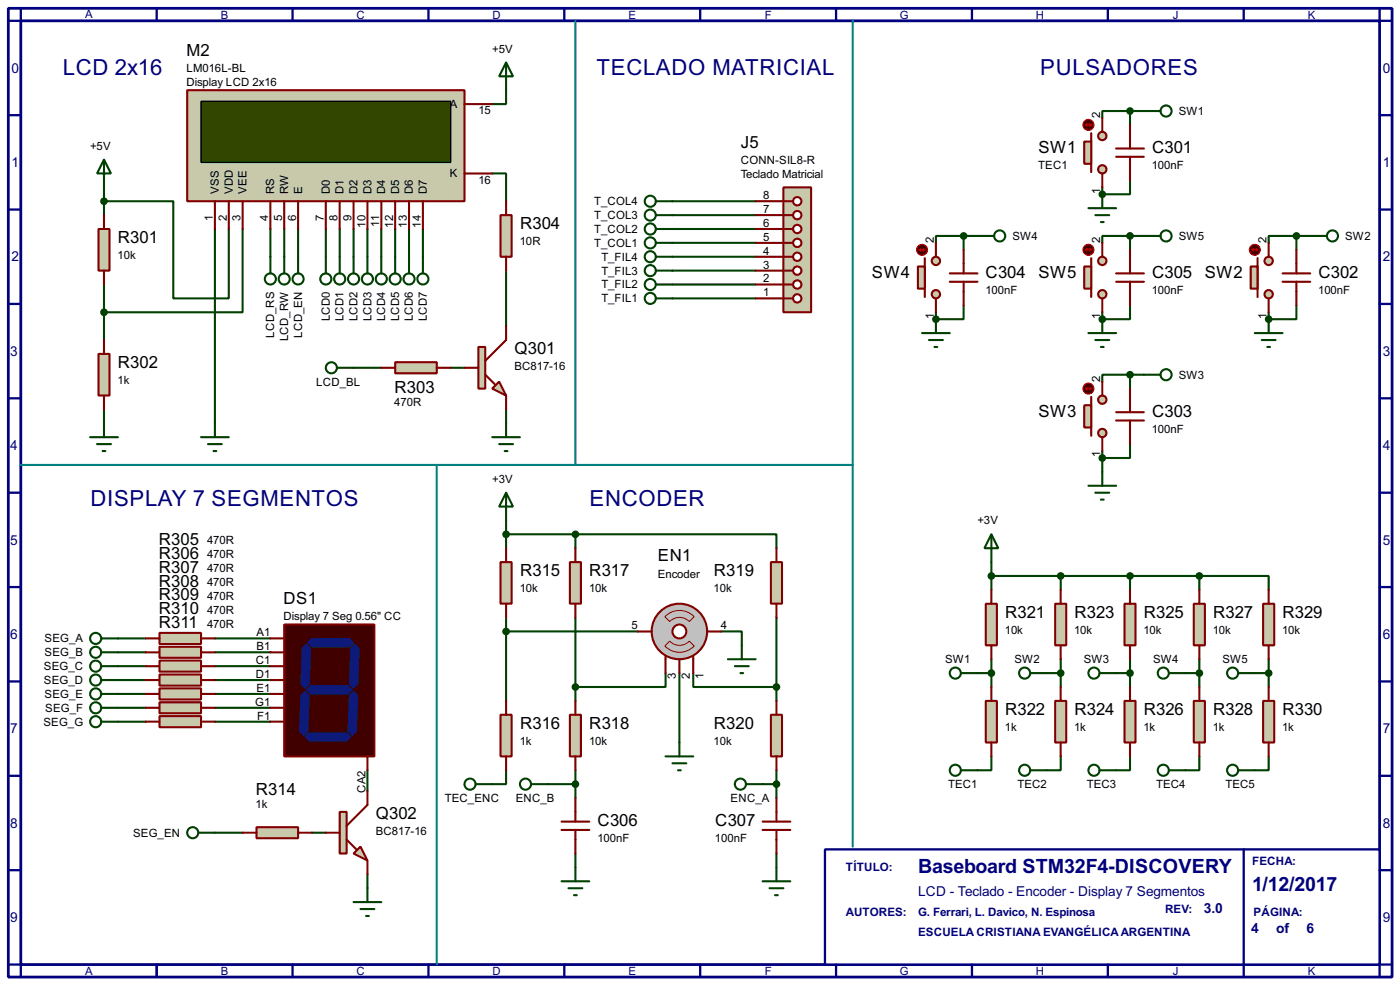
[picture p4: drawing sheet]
<svg xmlns="http://www.w3.org/2000/svg" width="256mm" height="180mm" viewBox="0 0 256 180" stroke-linecap="round" stroke-linejoin="round" font-family="sans-serif">
<path d="M1.5 1.5h253.5v177.3h-253.5zM3.8 3.8h248.9v172.7h-248.9z" fill="none" stroke="#000080" stroke-width=".51"/>
<path d="M3.8 1.5v2.3h-2.3M28.7 1.5v2.3" fill="none" stroke="#000080" stroke-width=".42"/>
<path d="M151.1 155.4h101.6v21.1h-101.6z" fill="#fff" stroke="#000080" stroke-width=".42"/>
<g fill="none" stroke="#000080" stroke-width=".42">
<path d="M53.6 1.5v2.3M78.5 1.5v2.3M103.4 1.5v2.3M128.3 1.5v2.3M153.2 1.5v2.3M178.1 1.5v2.3M202.9 1.5v2.3M227.8 1.5v2.3M252.7 1.5v2.3h2.3M1.5 21.1h2.3M1.5 38.4h2.3M252.7 21.1h2.3"/>
<path d="M252.7 38.4h2.3M1.5 55.6h2.3M252.7 55.6h2.3M1.5 72.9h2.3M252.7 72.9h2.3M1.5 90.2h2.3M252.7 90.2h2.3M1.5 107.4h2.3M252.7 107.4h2.3M1.5 124.7h2.3M252.7 124.7h2.3M1.5 142h2.3"/>
<path d="M1.5 159.3h2.3M227.8 155.4v23.4M252.7 142h2.3M252.7 159.3h2.3M1.5 176.5h2.3v2.3M28.7 176.5v2.3M53.6 176.5v2.3M78.5 176.5v2.3M103.4 176.5v2.3M128.3 176.5v2.3M153.2 176.5v2.3M178.1 176.5v2.3"/>
<path d="M202.9 176.5v2.3M255 176.5h-2.3v2.3"/>
</g>
<g fill="none" stroke="#004000" stroke-width=".38">
<path d="M90.2 31.7h2.5v5.1M39.4 41.9v35.6M49.5 41.9v5.1M52.1 41.9v5.1M54.6 41.9v5.1M59.7 41.9v5.1M62.2 41.9v5.1M64.8 41.9v5.1M67.3 41.9v5.1M69.8 41.9v5.1M72.4 41.9v5.1M74.9 41.9v5.1"/>
<path d="M77.5 41.9v5.1M64.8 67.3h5M207 105.4v2.5M219.7 105.4h12.7v2.5M219.7 105.4h-25.4v2.5M219.7 105.4v2.5M179.1 123.2h2.5M181.6 138.4v2.6h-2.5M181.6 120.6v5.1M191.8 123.2h2.5M194.3 138.4v2.6h-2.5M194.3 120.6v5.1"/>
<path d="M204.5 123.2h2.5M207 138.4v2.6h-2.5M207 120.6v5.1M217.2 123.2h2.5M219.7 138.4v2.6h-2.5M219.7 120.6v5.1M229.9 123.2h2.5M232.4 138.4v2.6h-2.5M232.4 120.6v5.1"/>
</g>
<circle cx="232.4" cy="58.4" r=".19" fill="#004000"/>
<path d="M237.5 55.9v2.5h-5.1v-1.3" fill="none" stroke="#004000" stroke-width=".38"/>
<circle cx="201.9" cy="58.4" r=".19" fill="#004000"/>
<path d="M207 55.9v2.5h-5.1v-1.3M201.9 82.5v3.9M207 81.3v2.5h-5.1" fill="none" stroke="#004000" stroke-width=".38"/>
<circle cx="171.4" cy="58.4" r=".19" fill="#004000"/>
<path d="M176.5 55.9v2.5h-5.1v-1.3" fill="none" stroke="#004000" stroke-width=".38"/>
<circle cx="201.9" cy="35.6" r=".19" fill="#004000"/>
<g fill="none" stroke="#004000" stroke-width=".38">
<path d="M92.7 16.5v2.5h-2.5M19 36.8h12.7v17.8h10.2v-12.7M19 34.3v5.1M123.2 39.4h15.2M123.2 36.8h15.2M207 33v2.6h-5.1v-1.3M207 20.3h-5.1v1.3M207 20.3v2.6M207 20.3h2.5M19 52.1v10.1M44.4 41.9v15.2h-25.4M92.7 49.5v10.2"/>
<path d="M123.2 54.6h15.2M123.2 52.1h15.2M123.2 49.5h15.2M123.2 47h15.2M123.2 44.4h15.2M123.2 41.9h15.2M176.5 43.2h-5.1v1.2M176.5 43.2h2.6M176.5 43.2v2.5M207 43.2h-5.1v1.2M207 43.2v2.5M207 43.2h2.5"/>
<path d="M237.5 43.2h-5.1v1.2M237.5 43.2h2.5M237.5 43.2v2.5M19 74.9v2.6M82.5 67.3h2.6M92.7 74.9v2.6M207 68.6h-5.1v1.2M207 68.6v2.5M207 68.6h2.5M92.7 95.2v5.1M92.7 97.8h12.7M105.4 97.8h36.8v2.5"/>
<path d="M105.4 97.8v2.5M21.6 116.8h5.1M21.6 119.4h5.1M39.4 116.8h10.1M39.4 119.4h10.1M92.7 113v15.3M92.7 115.6h24.1M105.4 113v15.3M132.1 115.6h3.8v2.5M142.2 113v15.3M181.6 102.9v5M181.6 105.4h12.7"/>
<path d="M21.6 121.9h5.1M21.6 124.5h5.1M21.6 127h5.1M21.6 129.5h5.1M21.6 132.1h5.1M39.4 121.9h10.1M39.4 124.5h10.1M39.4 127h10.1M39.4 129.5h10.1M39.4 132.1h10.1M121.9 123.2v2.5h-16.5M124.5 123.2v12.7"/>
<path d="M127 123.2v2.5h15.2M39.4 152.4h5M57.1 152.4h2.6M67.3 141v3.8M92.7 141v2.5h-2.5M100.3 143.5h5.1M105.4 141v5M105.4 156.2v2.5M139.7 143.5h2.5M142.2 141v5M142.2 156.2v2.5M67.3 160v2.6"/>
</g>
<path d="M34.3 16.5h50.8v20.3h-50.8z" fill="#c8c8aa" stroke="#800000" stroke-width=".38"/>
<path d="M36.8 18.5h45.7v11.2h-45.7z" fill="#324600" stroke="#000" stroke-width=".25"/>
<g fill="none" stroke="#800000" stroke-width=".38">
<path d="M85.1 19h5.1M39.4 36.8v5.1M41.9 36.8v5.1M44.4 36.8v5.1M49.5 36.8v5.1M52.1 36.8v5.1M54.6 36.8v5.1M59.7 36.8v5.1M62.2 36.8v5.1M64.8 36.8v5.1M67.3 36.8v5.1M69.8 36.8v5.1"/>
<path d="M72.4 36.8v5.1M74.9 36.8v5.1M77.5 36.8v5.1M85.1 31.7h5.1"/>
</g>
<g fill="none" stroke="#004000" stroke-width=".38">
<path d="M49.5 47v3M52.1 47v3M54.6 47v3M59.7 47v3M62.2 47v3M64.8 47v3M67.3 47v3M69.8 47v3M72.4 47v3M74.9 47v3M77.5 47v3M39.4 77.5v2.5"/>
<path d="M92.7 77.5v2.5M36.8 80h5.1M38.1 81.3h2.5M39.1 82.5h.5M90.2 80h5M91.4 81.3h2.6M92.5 82.5h.5"/>
<circle cx="49.5" cy="51.1" r="1.02"/>
<circle cx="52.1" cy="51.1" r="1.02"/>
<circle cx="54.6" cy="51.1" r="1.02"/>
<circle cx="59.7" cy="51.1" r="1.02"/>
<circle cx="62.2" cy="51.1" r="1.02"/>
<circle cx="64.8" cy="51.1" r="1.02"/>
<circle cx="67.3" cy="51.1" r="1.02"/>
<circle cx="69.8" cy="51.1" r="1.02"/>
<circle cx="72.4" cy="51.1" r="1.02"/>
<circle cx="74.9" cy="51.1" r="1.02"/>
<circle cx="77.5" cy="51.1" r="1.02"/>
</g>
<path d="M91.7 39.4h2v7.6h-2z" fill="#c8c8aa" stroke="#800000" stroke-width=".38"/>
<path d="M92.7 36.8v2.6M92.7 47v2.5" fill="none" stroke="#800000" stroke-width=".38"/>
<path d="M72.4 66.3h7.6v2h-7.6z" fill="#c8c8aa" stroke="#800000" stroke-width=".38"/>
<path d="M69.8 67.3h2.6M80 67.3h2.5" fill="none" stroke="#800000" stroke-width=".38"/>
<g fill="none" stroke="#004000" stroke-width=".38">
<path d="M61.7 67.3h3.1"/>
<circle cx="60.7" cy="67.3" r="1.02"/>
</g>
<path d="M18 41.9h2.1v7.6h-2.1z" fill="#c8c8aa" stroke="#800000" stroke-width=".38"/>
<path d="M19 39.4v2.5M19 49.5v2.6" fill="none" stroke="#800000" stroke-width=".38"/>
<path d="M18 64.8h2.1v7.6h-2.1z" fill="#c8c8aa" stroke="#800000" stroke-width=".38"/>
<path d="M19 62.2v2.6M19 72.4v2.5" fill="none" stroke="#800000" stroke-width=".38"/>
<g fill="#c8c8aa" stroke="#800000" stroke-width=".38">
<circle cx="201.9" cy="47.8" r=".76"/>
<circle cx="201.9" cy="53.8" r=".76"/>
</g>
<path d="M199.9 47.2v7.2" fill="none" stroke="#800000" stroke-width=".38"/>
<path d="M198.6 48.8h1.3v4h-1.3z" fill="#c8c8aa" stroke="#800000" stroke-width=".38"/>
<path d="M201.9 44.4v2.6M201.9 54.6v2.5" fill="none" stroke="#800000" stroke-width=".38"/>
<circle cx="199.4" cy="45.7" r="1.02" fill="#400000" stroke="#f00" stroke-width=".18"/>
<path d="M198.9 45.7h1M198.9 45.7l.2 .3M199.1 45.5l-.2 .2M199.6 45.5l.3 .2M199.9 45.7l-.3 .3" fill="none" stroke="#f00" stroke-width=".18"/>
<g fill="#c8c8aa" stroke="#800000" stroke-width=".38">
<circle cx="232.4" cy="47.8" r=".76"/>
<circle cx="232.4" cy="53.8" r=".76"/>
</g>
<path d="M230.4 47.2v7.2" fill="none" stroke="#800000" stroke-width=".38"/>
<path d="M229.1 48.8h1.3v4h-1.3z" fill="#c8c8aa" stroke="#800000" stroke-width=".38"/>
<path d="M232.4 44.4v2.6M232.4 54.6v2.5" fill="none" stroke="#800000" stroke-width=".38"/>
<circle cx="229.9" cy="45.7" r="1.02" fill="#400000" stroke="#f00" stroke-width=".18"/>
<path d="M229.4 45.7h1M229.4 45.7l.2 .3M229.6 45.5l-.2 .2M230.1 45.5l.3 .2M230.4 45.7l-.3 .3" fill="none" stroke="#f00" stroke-width=".18"/>
<g fill="#c8c8aa" stroke="#800000" stroke-width=".38">
<circle cx="171.4" cy="47.8" r=".76"/>
<circle cx="171.4" cy="53.8" r=".76"/>
</g>
<path d="M169.4 47.2v7.2" fill="none" stroke="#800000" stroke-width=".38"/>
<path d="M168.1 48.8h1.3v4h-1.3z" fill="#c8c8aa" stroke="#800000" stroke-width=".38"/>
<path d="M171.4 44.4v2.6M171.4 54.6v2.5" fill="none" stroke="#800000" stroke-width=".38"/>
<circle cx="168.9" cy="45.7" r="1.02" fill="#400000" stroke="#f00" stroke-width=".18"/>
<path d="M168.4 45.7h1M168.4 45.7l.3 .3M168.7 45.5l-.3 .2M169.2 45.5l.2 .2M169.4 45.7l-.2 .3" fill="none" stroke="#f00" stroke-width=".18"/>
<g fill="#c8c8aa" stroke="#800000" stroke-width=".38">
<circle cx="201.9" cy="24.9" r=".76"/>
<circle cx="201.9" cy="31" r=".76"/>
</g>
<path d="M199.9 24.4v7.1" fill="none" stroke="#800000" stroke-width=".38"/>
<path d="M198.6 25.9h1.3v4.1h-1.3z" fill="#c8c8aa" stroke="#800000" stroke-width=".38"/>
<path d="M201.9 21.6v2.5M201.9 31.7v2.6" fill="none" stroke="#800000" stroke-width=".38"/>
<circle cx="199.4" cy="22.9" r="1.02" fill="#400000" stroke="#f00" stroke-width=".18"/>
<path d="M198.9 22.9h1M198.9 22.9l.2 .2M199.1 22.6l-.2 .3M199.6 22.6l.3 .3M199.9 22.9l-.3 .2" fill="none" stroke="#f00" stroke-width=".18"/>
<g fill="#c8c8aa" stroke="#800000" stroke-width=".38">
<circle cx="201.9" cy="73.2" r=".76"/>
<circle cx="201.9" cy="79.2" r=".76"/>
</g>
<path d="M199.9 72.6v7.2" fill="none" stroke="#800000" stroke-width=".38"/>
<path d="M198.6 74.2h1.3v4h-1.3z" fill="#c8c8aa" stroke="#800000" stroke-width=".38"/>
<path d="M201.9 69.8v2.6M201.9 80v2.5" fill="none" stroke="#800000" stroke-width=".38"/>
<circle cx="199.4" cy="71.1" r="1.02" fill="#400000" stroke="#f00" stroke-width=".18"/>
<path d="M198.9 71.1h1M198.9 71.1l.2 .3M199.1 70.9l-.2 .2M199.6 70.9l.3 .2M199.9 71.1l-.3 .3" fill="none" stroke="#f00" stroke-width=".18"/>
<g fill="none" stroke="#004000" stroke-width=".38">
<path d="M199.4 38.1h5.1M200.7 39.4h2.5M201.9 35.6v2.5M171.4 58.4v2.6M201.7 40.6h.5M201.9 58.4v2.6M232.4 58.4v2.6M168.9 61h5.1M170.2 62.2h2.5M171.2 63.5h.5M199.4 61h5.1M200.7 62.2h2.5"/>
<path d="M201.7 63.5h.5M229.9 61h5M231.1 62.2h2.6M232.2 63.5h.5M199.4 88.9h5.1M200.7 90.2h2.5M201.7 91.4h.5M201.9 86.4v2.5"/>
</g>
<path d="M193.3 110.5h2v7.6h-2z" fill="#c8c8aa" stroke="#800000" stroke-width=".38"/>
<path d="M194.3 107.9v2.6M194.3 118.1v2.5" fill="none" stroke="#800000" stroke-width=".38"/>
<path d="M206 110.5h2v7.6h-2z" fill="#c8c8aa" stroke="#800000" stroke-width=".38"/>
<path d="M207 107.9v2.6M207 118.1v2.5" fill="none" stroke="#800000" stroke-width=".38"/>
<path d="M218.7 110.5h2v7.6h-2z" fill="#c8c8aa" stroke="#800000" stroke-width=".38"/>
<path d="M219.7 107.9v2.6M219.7 118.1v2.5" fill="none" stroke="#800000" stroke-width=".38"/>
<path d="M231.4 110.5h2v7.6h-2z" fill="#c8c8aa" stroke="#800000" stroke-width=".38"/>
<path d="M232.4 107.9v2.6M232.4 118.1v2.5" fill="none" stroke="#800000" stroke-width=".38"/>
<path d="M180.6 110.5h2v7.6h-2z" fill="#c8c8aa" stroke="#800000" stroke-width=".38"/>
<path d="M181.6 107.9v2.6M181.6 118.1v2.5" fill="none" stroke="#800000" stroke-width=".38"/>
<g fill="#004000" stroke="#004000" stroke-width=".38">
<circle cx="207" cy="105.4" r=".51"/>
<circle cx="219.7" cy="105.4" r=".51"/>
</g>
<path d="M180.6 128.3h2v7.6h-2z" fill="#c8c8aa" stroke="#800000" stroke-width=".38"/>
<path d="M181.6 125.7v2.6M181.6 135.9v2.5" fill="none" stroke="#800000" stroke-width=".38"/>
<path d="M193.3 128.3h2v7.6h-2z" fill="#c8c8aa" stroke="#800000" stroke-width=".38"/>
<path d="M194.3 125.7v2.6M194.3 135.9v2.5" fill="none" stroke="#800000" stroke-width=".38"/>
<path d="M206 128.3h2v7.6h-2z" fill="#c8c8aa" stroke="#800000" stroke-width=".38"/>
<path d="M207 125.7v2.6M207 135.9v2.5" fill="none" stroke="#800000" stroke-width=".38"/>
<path d="M218.7 128.3h2v7.6h-2z" fill="#c8c8aa" stroke="#800000" stroke-width=".38"/>
<path d="M219.7 125.7v2.6M219.7 135.9v2.5" fill="none" stroke="#800000" stroke-width=".38"/>
<path d="M231.4 128.3h2v7.6h-2z" fill="#c8c8aa" stroke="#800000" stroke-width=".38"/>
<g fill="none" stroke="#800000" stroke-width=".38">
<path d="M204.5 27.2h5M204.5 28.7h5M207 22.9v4.3M207 28.7v4.3M174 50h5.1M174 51.6h5.1M176.5 45.7v4.3M176.5 51.6v4.3M204.5 50h5M204.5 51.6h5M207 45.7v4.3M207 51.6v4.3"/>
<path d="M234.9 50h5.1M234.9 51.6h5.1M237.5 45.7v4.3M237.5 51.6v4.3M204.5 75.4h5M204.5 77h5M207 71.1v4.3M207 77v4.3M232.4 125.7v2.6M232.4 135.9v2.5"/>
</g>
<g fill="none" stroke="#004000" stroke-width=".38">
<path d="M120.1 39.4h3.1M120.1 36.8h3.1M209.5 20.3h3.1M120.1 54.6h3.1M120.1 52.1h3.1M120.1 49.5h3.1M120.1 47h3.1M120.1 44.4h3.1M120.1 41.9h3.1M179.1 43.2h3M209.5 43.2h3.1M240 43.2h3.1"/>
<path d="M209.5 68.6h3.1M176 123.2h3.1M188.7 123.2h3.1M201.4 123.2h3.1M214.1 123.2h3.1M226.8 123.2h3.1M176 141h3.1M188.7 141h3.1M201.4 141h3.1M214.1 141h3.1M226.8 141h3.1"/>
<circle cx="119.1" cy="39.4" r="1.02"/>
<circle cx="119.1" cy="36.8" r="1.02"/>
<circle cx="213.6" cy="20.3" r="1.02"/>
<circle cx="119.1" cy="52.1" r="1.02"/>
<circle cx="119.1" cy="49.5" r="1.02"/>
<circle cx="119.1" cy="44.5" r="1.02"/>
<circle cx="119.1" cy="54.6" r="1.02"/>
<circle cx="119.1" cy="47" r="1.02"/>
<circle cx="119.1" cy="41.9" r="1.02"/>
<circle cx="183.1" cy="43.2" r="1.02"/>
<circle cx="213.6" cy="43.2" r="1.02"/>
<circle cx="244.1" cy="43.2" r="1.02"/>
<circle cx="213.6" cy="68.6" r="1.02"/>
<circle cx="175" cy="123.2" r="1.02"/>
<circle cx="187.7" cy="123.2" r="1.02"/>
<circle cx="200.4" cy="123.2" r="1.02"/>
<circle cx="213.1" cy="123.2" r="1.02"/>
<circle cx="225.8" cy="123.2" r="1.02"/>
<circle cx="175" cy="141" r="1.02"/>
<circle cx="187.7" cy="141" r="1.02"/>
<circle cx="200.4" cy="141" r="1.02"/>
<circle cx="213.1" cy="141" r="1.02"/>
<circle cx="225.8" cy="141" r="1.02"/>
</g>
<g fill="#004000" stroke="#004000" stroke-width=".38">
<circle cx="232.4" cy="123.2" r=".51"/>
<circle cx="219.7" cy="123.2" r=".51"/>
<circle cx="207" cy="123.2" r=".51"/>
<circle cx="194.3" cy="123.2" r=".51"/>
<circle cx="181.6" cy="123.2" r=".51"/>
<circle cx="194.3" cy="105.4" r=".51"/>
<circle cx="232.4" cy="58.4" r=".51"/>
<circle cx="201.9" cy="58.4" r=".51"/>
<circle cx="201.9" cy="83.8" r=".51"/>
<circle cx="171.4" cy="58.4" r=".51"/>
<circle cx="201.9" cy="35.6" r=".51"/>
<circle cx="207" cy="68.6" r=".51"/>
<circle cx="207" cy="43.2" r=".51"/>
<circle cx="176.5" cy="43.2" r=".51"/>
<circle cx="237.5" cy="43.2" r=".51"/>
<circle cx="207" cy="20.3" r=".51"/>
<circle cx="181.6" cy="105.4" r=".51"/>
</g>
<path d="M143.5 34.3h5.1v22.8h-5.1z" fill="#c8c8aa" stroke="#800000" stroke-width=".38"/>
<path d="M143.5 54.6h1.8" fill="none" stroke="#800000" stroke-width=".38"/>
<circle cx="146" cy="52.1" r=".76" fill="#feffff" stroke="#800000" stroke-width=".38"/>
<path d="M143.5 52.1h1.8" fill="none" stroke="#800000" stroke-width=".38"/>
<circle cx="146" cy="49.5" r=".76" fill="#feffff" stroke="#800000" stroke-width=".38"/>
<path d="M143.5 49.5h1.8" fill="none" stroke="#800000" stroke-width=".38"/>
<circle cx="146" cy="47" r=".76" fill="#feffff" stroke="#800000" stroke-width=".38"/>
<path d="M143.5 47h1.8" fill="none" stroke="#800000" stroke-width=".38"/>
<circle cx="146" cy="44.5" r=".76" fill="#feffff" stroke="#800000" stroke-width=".38"/>
<path d="M143.5 44.4h1.8" fill="none" stroke="#800000" stroke-width=".38"/>
<circle cx="146" cy="41.9" r=".76" fill="#feffff" stroke="#800000" stroke-width=".38"/>
<path d="M143.5 41.9h1.8" fill="none" stroke="#800000" stroke-width=".38"/>
<circle cx="146" cy="39.4" r=".76" fill="#feffff" stroke="#800000" stroke-width=".38"/>
<path d="M143.5 39.4h1.8" fill="none" stroke="#800000" stroke-width=".38"/>
<circle cx="146" cy="36.8" r=".76" fill="#feffff" stroke="#800000" stroke-width=".38"/>
<path d="M143.5 36.8h1.8" fill="none" stroke="#800000" stroke-width=".38"/>
<circle cx="146" cy="54.6" r=".76" fill="#feffff" stroke="#800000" stroke-width=".38"/>
<path d="M138.4 39.4h5.1M138.4 36.8h5.1M138.4 54.6h5.1M138.4 52.1h5.1M138.4 49.5h5.1M138.4 47h5.1M138.4 44.4h5.1M138.4 41.9h5.1" fill="none" stroke="#800000" stroke-width=".38"/>
<circle cx="124.5" cy="115.6" r="5.1" fill="#c0c0c0" stroke="#800000" stroke-width=".38"/>
<path d="M121.8 112.9a3.7 3.7 0 0 1 5.4 0l-.9 .8a2.51 2.51 0 0 0-3.6 0zM122.7 117.3a2.51 2.51 0 0 0 3.6 0l.9 .9a3.7 3.7 0 0 1-5.4 0z" fill="none" stroke="#800000" stroke-width=".18"/>
<circle cx="124.5" cy="115.6" r="1.27" fill="#feffff" stroke="#800000" stroke-width=".38"/>
<path d="M116.8 115.6h2.6M129.5 115.6h2.6M121.9 120.1v3.1M124.5 120.6v2.6M127 120.1v3.1" fill="none" stroke="#800000" stroke-width=".38"/>
<path d="M135.9 118.1v2.5M121.9 138.4h5.1M123.2 139.7h2.5M124.5 135.9v2.5M133.3 120.6h5.1M134.6 121.9h2.6M135.6 123.2h.5M124.2 141h.5" fill="none" stroke="#004000" stroke-width=".38"/>
<path d="M29.2 115.8h7.6v2.1h-7.6z" fill="#c8c8aa" stroke="#800000" stroke-width=".38"/>
<path d="M26.7 116.8h2.5M36.8 116.8h2.6" fill="none" stroke="#800000" stroke-width=".38"/>
<path d="M29.2 118.4h7.6v2h-7.6z" fill="#c8c8aa" stroke="#800000" stroke-width=".38"/>
<path d="M26.7 119.4h2.5M36.8 119.4h2.6" fill="none" stroke="#800000" stroke-width=".38"/>
<path d="M29.2 120.9h7.6v2h-7.6z" fill="#c8c8aa" stroke="#800000" stroke-width=".38"/>
<path d="M26.7 121.9h2.5M36.8 121.9h2.6" fill="none" stroke="#800000" stroke-width=".38"/>
<path d="M29.2 123.4h7.6v2.1h-7.6z" fill="#c8c8aa" stroke="#800000" stroke-width=".38"/>
<path d="M26.7 124.5h2.5M36.8 124.5h2.6" fill="none" stroke="#800000" stroke-width=".38"/>
<path d="M29.2 126h7.6v2h-7.6z" fill="#c8c8aa" stroke="#800000" stroke-width=".38"/>
<path d="M26.7 127h2.5M36.8 127h2.6" fill="none" stroke="#800000" stroke-width=".38"/>
<path d="M29.2 128.5h7.6v2.1h-7.6z" fill="#c8c8aa" stroke="#800000" stroke-width=".38"/>
<path d="M26.7 129.5h2.5M36.8 129.5h2.6" fill="none" stroke="#800000" stroke-width=".38"/>
<path d="M29.2 131.1h7.6v2h-7.6z" fill="#c8c8aa" stroke="#800000" stroke-width=".38"/>
<path d="M26.7 132.1h2.5M36.8 132.1h2.6" fill="none" stroke="#800000" stroke-width=".38"/>
<path d="M52.1 114.3h16.5v24.1h-16.5z" fill="#400000" stroke="#800000" stroke-width=".38"/>
<g fill="#0c1a78" stroke="#0c1a78" stroke-width=".18">
<path d="M56.4 117.6l.7-.8h6.9l.8 .8-.8 .8h-6.9z" fill-rule="evenodd"/>
<path d="M64.3 118.6l.7-.7 .8 .7-.3 6.6-.7 .8-.8-.8z" fill-rule="evenodd"/>
<path d="M56.1 126.2l.8-.7h6.9l.7 .7-.7 .8h-6.9z" fill-rule="evenodd"/>
<path d="M55.4 118.6l.7-.7 .8 .7-.3 6.6-.7 .8-.8-.8z" fill-rule="evenodd"/>
<path d="M64 127.3l.8-.8 .7 .8-.2 6.6-.8 .7-.7-.7z" fill-rule="evenodd"/>
<path d="M55.9 134.9l.7-.8h6.9l.8 .8-.8 .7h-6.9z" fill-rule="evenodd"/>
<path d="M55.1 127.3l.8-.8 .7 .8-.2 6.6-.8 .7-.7-.7z" fill-rule="evenodd"/>
</g>
<path d="M49.5 116.8h2.6M49.5 119.4h2.6M49.5 121.9h2.6M49.5 124.5h2.6M49.5 127h2.6M49.5 129.5h2.6M49.5 132.1h2.6M67.3 138.4v2.6" fill="none" stroke="#800000" stroke-width=".38"/>
<g fill="none" stroke="#004000" stroke-width=".38">
<path d="M92.7 11.4l1.3 2.6h-2.6zM92.7 11.4v5.1M19 29.2l1.3 2.5h-2.5zM19 29.2v5.1M19 77.5v2.5M16.5 80h5.1M17.8 81.3h2.5M18.8 82.5h.5M181.6 97.8l1.3 2.5h-2.6zM181.6 97.8v5.1M18.5 116.8h3.1M18.5 119.4h3.1"/>
<path d="M18.5 121.9h3.1M18.5 124.5h3.1M18.5 127h3.1M18.5 129.5h3.1M18.5 132.1h3.1"/>
<circle cx="17.5" cy="116.8" r="1.02"/>
<circle cx="17.5" cy="119.4" r="1.02"/>
<circle cx="17.5" cy="121.9" r="1.02"/>
<circle cx="17.5" cy="129.5" r="1.02"/>
<circle cx="17.5" cy="124.5" r="1.02"/>
<circle cx="17.5" cy="127" r="1.02"/>
<circle cx="17.5" cy="132.1" r="1.02"/>
</g>
<g fill="#004000" stroke="#004000" stroke-width=".38">
<circle cx="19" cy="57.1" r=".51"/>
<circle cx="19" cy="36.8" r=".51"/>
</g>
<path d="M156.2 3.8v151.1M3.8 85.1h152.4M80 85.1v91.4" fill="none" stroke="#008080" stroke-width=".38"/>
<path d="M90.2 71.1l1.2-1.3 1.3 2.6z" fill="#c8c8aa" stroke="#800000" stroke-width=".38"/>
<path d="M87.6 63.5h1.3v7.6h-1.3z" fill="#c8c8aa" stroke="#800000" stroke-width=".38"/>
<path d="M92.7 59.7v2.5l-3.8 3.8M85.1 67.3h2.5M88.9 68.6l1.8 1.8M92.7 72.4v2.5" fill="none" stroke="#800000" stroke-width=".38"/>
<path d="M64.8 165.1h5M66 166.4h2.6M67.1 167.6h.5M67.3 162.6v2.5" fill="none" stroke="#004000" stroke-width=".38"/>
<path d="M47 151.4h7.6v2h-7.6z" fill="#c8c8aa" stroke="#800000" stroke-width=".38"/>
<path d="M44.4 152.4h2.6M54.6 152.4h2.5" fill="none" stroke="#800000" stroke-width=".38"/>
<g fill="none" stroke="#004000" stroke-width=".38">
<path d="M36.3 152.4h3.1"/>
<circle cx="35.3" cy="152.4" r="1.02"/>
</g>
<path d="M64.8 156.2l1.2-1.3 1.3 2.6z" fill="#c8c8aa" stroke="#800000" stroke-width=".38"/>
<path d="M62.2 148.6h1.3v7.6h-1.3z" fill="#c8c8aa" stroke="#800000" stroke-width=".38"/>
<path d="M59.7 152.4h2.5M63.5 153.7l1.8 1.7M67.3 144.8v2.5l-3.8 3.8M67.3 157.5v2.5" fill="none" stroke="#800000" stroke-width=".38"/>
<path d="M91.7 102.9h2v7.6h-2z" fill="#c8c8aa" stroke="#800000" stroke-width=".38"/>
<path d="M92.7 100.3v2.6M92.7 110.5v2.5" fill="none" stroke="#800000" stroke-width=".38"/>
<path d="M104.4 102.9h2v7.6h-2z" fill="#c8c8aa" stroke="#800000" stroke-width=".38"/>
<path d="M105.4 100.3v2.6M105.4 110.5v2.5" fill="none" stroke="#800000" stroke-width=".38"/>
<path d="M141.2 102.9h2.1v7.6h-2.1z" fill="#c8c8aa" stroke="#800000" stroke-width=".38"/>
<path d="M142.2 100.3v2.6M142.2 110.5v2.5" fill="none" stroke="#800000" stroke-width=".38"/>
<path d="M91.7 130.8h2v7.6h-2z" fill="#c8c8aa" stroke="#800000" stroke-width=".38"/>
<path d="M92.7 128.3v2.5M92.7 138.4v2.6" fill="none" stroke="#800000" stroke-width=".38"/>
<path d="M104.4 130.8h2v7.6h-2z" fill="#c8c8aa" stroke="#800000" stroke-width=".38"/>
<path d="M105.4 128.3v2.5M105.4 138.4v2.6" fill="none" stroke="#800000" stroke-width=".38"/>
<path d="M141.2 130.8h2.1v7.6h-2.1z" fill="#c8c8aa" stroke="#800000" stroke-width=".38"/>
<path d="M142.2 128.3v2.5M142.2 138.4v2.6M102.9 150.4h5M102.9 151.9h5M105.4 146v4.4M105.4 151.9v4.3M139.7 150.4h5.1M139.7 151.9h5.1M142.2 146v4.4M142.2 151.9v4.3" fill="none" stroke="#800000" stroke-width=".38"/>
<g fill="none" stroke="#004000" stroke-width=".38">
<path d="M92.7 90.2l1.3 2.5h-2.6zM92.7 90.2v5M87.1 143.5h3.1M97.3 143.5h3M105.4 158.7v2.6M136.7 143.5h3M142.2 158.7v2.6M102.9 161.3h5M104.1 162.6h2.6M105.2 163.8h.5M139.7 161.3h5.1M141 162.6h2.5"/>
<path d="M142 163.8h.5"/>
<circle cx="86.1" cy="143.5" r="1.02"/>
<circle cx="96.3" cy="143.5" r="1.02"/>
<circle cx="135.6" cy="143.5" r="1.02"/>
</g>
<g fill="#004000" stroke="#004000" stroke-width=".38">
<circle cx="92.7" cy="115.6" r=".51"/>
<circle cx="105.4" cy="125.7" r=".51"/>
<circle cx="105.4" cy="97.8" r=".51"/>
<circle cx="92.7" cy="97.8" r=".51"/>
<circle cx="105.4" cy="143.5" r=".51"/>
<circle cx="142.2" cy="143.5" r=".51"/>
<circle cx="142.2" cy="125.7" r=".51"/>
</g>
<path d="M105.4 3.8v81.3" fill="none" stroke="#008080" stroke-width=".38"/>
<g font-size="4.5" fill="#000080">
<text x="11.5" y="13.8">LCD 2x16</text>
<text x="109.3" y="13.8">TECLADO MATRICIAL</text>
<text x="190.6" y="13.8">PULSADORES</text>
<text x="16.6" y="92.5">DISPLAY 7 SEGMENTOS</text>
<text x="108" y="92.5">ENCODER</text>
</g>
<g font-size="4" fill="#000080">
<text x="168.2" y="159.7">Baseboard STM32F4-DISCOVERY</text>
<text x="229.4" y="163.1">1/12/2017</text>
</g>
<g font-size="3.4">
<text x="34.2" y="10.2">M2</text>
<text x="135.7" y="27.1">J5</text>
<text x="190.2" y="28">SW1</text>
<text x="211" y="28">C301</text>
<text x="95.3" y="42">R304</text>
<text x="21.6" y="44.5">R301</text>
<text x="159.7" y="50.8">SW4</text>
<text x="180.6" y="50.8">C304 SW5</text>
<text x="211" y="50.8">C305 SW2</text>
<text x="241.5" y="50.8">C302</text>
<text x="94.2" y="64.8">Q301</text>
<text x="21.6" y="67.4">R302</text>
<text x="72.3" y="71.8">R303</text>
<text x="190.2" y="76.2">SW3</text>
<text x="211" y="76.2">C303</text>
<text x="29.1" y="99.7">R305</text>
<text x="29.1" y="102.3">R306</text>
<text x="29.1" y="104.8">R307</text>
<text x="29.1" y="107.4">R308</text>
<text x="95.3" y="105.4">R315</text>
<text x="108" y="105.4">R317</text>
<text x="120.5" y="102.7">EN1</text>
<text x="130.8" y="105.4">R319</text>
<text x="29.1" y="109.9">R309</text>
<text x="29.1" y="112.4">R310</text>
<text x="52" y="110.5">DS1</text>
<text x="184.1" y="113">R321</text>
<text x="196.8" y="113">R323</text>
<text x="209.5" y="113">R325</text>
<text x="222.2" y="113">R327</text>
<text x="234.9" y="113">R329</text>
<text x="29.1" y="115">R311</text>
<text x="184.1" y="130.8">R322</text>
<text x="196.8" y="130.8">R324</text>
<text x="209.5" y="130.8">R326</text>
<text x="222.2" y="130.8">R328</text>
<text x="234.9" y="130.8">R330</text>
<text x="95.3" y="133.3">R316</text>
<text x="108" y="133.3">R318</text>
<text x="130.8" y="133.3">R320</text>
<text x="46.9" y="145.5">R314</text>
<text x="68.8" y="149.9">Q302</text>
<text x="109.5" y="151.1">C306</text>
<text x="131" y="151.1">C307</text>
</g>
<g font-size="2.8" fill="#000080">
<text x="2.1" y="13.3">0</text>
<text x="253.3" y="13.3">0</text>
<text x="2.1" y="30.6">1</text>
<text x="253.3" y="30.6">1</text>
<text x="2.1" y="47.8">2</text>
<text x="253.3" y="47.8">2</text>
<text x="1.9" y="65.1">3</text>
<text x="253.3" y="65.1">3</text>
<text x="1.9" y="82.4">4</text>
<text x="253.3" y="82.4">4</text>
<text x="1.9" y="99.7">5</text>
<text x="253.3" y="99.7">5</text>
<text x="1.9" y="116.9">6</text>
<text x="253.3" y="116.9">6</text>
<text x="1.9" y="134.2">7</text>
<text x="253.3" y="134.2">7</text>
<text x="1.9" y="151.5">8</text>
<text x="253.3" y="151.5">8</text>
<text x="168.2" y="163.9">LCD - Teclado - Encoder - Display 7 Segmentos</text>
<text x="220.6" y="167.2">3.0</text>
<text x="1.9" y="168.7">9</text>
<text x="229.2" y="170.7">4</text>
<text x="233.8" y="170.7">of</text>
<text x="239.4" y="170.7">6</text>
<text x="253.3" y="168.7">9</text>
</g>
<g font-size="2.4" fill="#000080">
<text x="155" y="159.3">TÍTULO:</text>
<text x="229.4" y="158.3">FECHA:</text>
<text x="155" y="167.7">AUTORES:</text>
<text x="168.2" y="167.7">G. Ferrari, L. Davico, N. Espinosa</text>
<text x="213.4" y="167.1">REV:</text>
<text x="229.7" y="167.7">PÁGINA:</text>
<text x="168.2" y="171.3">ESCUELA CRISTIANA EVANGÉLICAARGENTINA</text>
</g>
<g font-size="2.3" fill="#000080">
<text x="15.6" y="3.3">A</text>
<text x="40.5" y="3.5">B</text>
<text x="65.3" y="3.5">C</text>
<text x="90.2" y="3.5">D</text>
<text x="115.1" y="3.5">E</text>
<text x="140.1" y="3.5">F</text>
<text x="164.8" y="3.5">G</text>
<text x="189.8" y="3.5">H</text>
<text x="214.9" y="3.5">J</text>
<text x="239.6" y="3.5">K</text>
<text x="15.6" y="178.5">A</text>
<text x="40.5" y="178.5">B</text>
<text x="65.3" y="178.5">C</text>
<text x="90.2" y="178.5">D</text>
<text x="115.1" y="178.5">E</text>
<text x="140.1" y="178.5">F</text>
<text x="164.8" y="178.5">G</text>
<text x="189.8" y="178.5">H</text>
<text x="214.9" y="178.5">J</text>
<text x="239.6" y="178.5">K</text>
</g>
<g font-size="2.3">
<text x="90.2" y="9.6">+5V</text>
<text x="34.2" y="13.2">LM016L-BL</text>
<text x="34.2" y="15.7">Display LCD 2x16</text>
<text x="82.4" y="19.8">A</text>
<text x="87.6" y="21">15</text>
<text x="201.5" y="21.6" transform="rotate(-90 201.5 21.6)">2</text>
<text x="215.9" y="21">SW1</text>
<text x="16.5" y="27.4">+5V</text>
<text x="40.1" y="35.5" transform="rotate(-90 40.1 35.5)">VSS</text>
<text x="42.6" y="35.5" transform="rotate(-90 42.6 35.5)">VDD</text>
<text x="45.2" y="35.5" transform="rotate(-90 45.2 35.5)">VEE</text>
<text x="50.2" y="35.5" transform="rotate(-90 50.2 35.5)">RS</text>
<text x="52.8" y="35.5" transform="rotate(-90 52.8 35.5)">RW</text>
<text x="55.3" y="35.5" transform="rotate(-90 55.3 35.5)">E</text>
<text x="60.4" y="35.5" transform="rotate(-90 60.4 35.5)">D0</text>
<text x="62.9" y="35.5" transform="rotate(-90 62.9 35.5)">D1</text>
<text x="65.5" y="35.5" transform="rotate(-90 65.5 35.5)">D2</text>
<text x="68" y="35.5" transform="rotate(-90 68 35.5)">D3</text>
<text x="70.6" y="35.5" transform="rotate(-90 70.6 35.5)">D4</text>
<text x="73.1" y="35.5" transform="rotate(-90 73.1 35.5)">D5</text>
<text x="75.6" y="35.5" transform="rotate(-90 75.6 35.5)">D6</text>
<text x="78.2" y="35.5" transform="rotate(-90 78.2 35.5)">D7</text>
<text x="82.4" y="32.5">K</text>
<text x="87.6" y="33.7">16</text>
<text x="135.7" y="30.1">CONN-SIL8-R</text>
<text x="135.7" y="32.6">Teclado Matricial</text>
<text x="190.2" y="30.9">TEC1</text>
<text x="201.5" y="35.4" transform="rotate(-90 201.5 35.4)">1</text>
<text x="211" y="30.9">100nF</text>
<text x="39" y="40.5" transform="rotate(-90 39 40.5)">1</text>
<text x="41.5" y="40.5" transform="rotate(-90 41.5 40.5)">2</text>
<text x="44.1" y="40.5" transform="rotate(-90 44.1 40.5)">3</text>
<text x="49.1" y="40.5" transform="rotate(-90 49.1 40.5)">4</text>
<text x="51.7" y="40.5" transform="rotate(-90 51.7 40.5)">5</text>
<text x="54.2" y="40.5" transform="rotate(-90 54.2 40.5)">6</text>
<text x="59.3" y="40.5" transform="rotate(-90 59.3 40.5)">7</text>
<text x="61.8" y="40.5" transform="rotate(-90 61.8 40.5)">8</text>
<text x="64.4" y="40.5" transform="rotate(-90 64.4 40.5)">9</text>
<text x="66.9" y="41.7" transform="rotate(-90 66.9 41.7)">10</text>
<text x="69.5" y="41.5" transform="rotate(-90 69.5 41.5)">11</text>
<text x="72" y="41.7" transform="rotate(-90 72 41.7)">12</text>
<text x="74.5" y="41.7" transform="rotate(-90 74.5 41.7)">13</text>
<text x="77.1" y="41.7" transform="rotate(-90 77.1 41.7)">14</text>
<text x="108.9" y="40.1">T_COL3</text>
<text x="108.9" y="37.5">T_COL4</text>
<text x="139.8" y="41.5">6</text>
<text x="139.8" y="39">7</text>
<text x="139.8" y="36.4">8</text>
<text x="21.5" y="47.5">10k</text>
<text x="95.2" y="44.9">10R</text>
<text x="108.9" y="45.2">T_COL1</text>
<text x="108.9" y="42.6">T_COL2</text>
<text x="110.2" y="47.7">T_FIL4</text>
<text x="139.8" y="46.6">4</text>
<text x="139.8" y="44.1">5</text>
<text x="171.1" y="44.4" transform="rotate(-90 171.1 44.4)">2</text>
<text x="185.5" y="43.9">SW4</text>
<text x="201.5" y="44.4" transform="rotate(-90 201.5 44.4)">2</text>
<text x="215.9" y="43.9">SW5</text>
<text x="232" y="44.4" transform="rotate(-90 232 44.4)">2</text>
<text x="246.4" y="43.9">SW2</text>
<text x="110.2" y="52.8">T_FIL2</text>
<text x="110.2" y="50.2">T_FIL3</text>
<text x="139.8" y="51.7">2</text>
<text x="139.8" y="49.1">3</text>
<text x="180.5" y="53.8">100nF</text>
<text x="211" y="53.8">100nF</text>
<text x="241.5" y="53.8">100nF</text>
<text x="60.4" y="58.8" transform="rotate(-90 60.4 58.8)">LCD0</text>
<text x="62.9" y="58.8" transform="rotate(-90 62.9 58.8)">LCD1</text>
<text x="65.5" y="58.8" transform="rotate(-90 65.5 58.8)">LCD2</text>
<text x="68" y="58.8" transform="rotate(-90 68 58.8)">LCD3</text>
<text x="70.6" y="58.8" transform="rotate(-90 70.6 58.8)">LCD4</text>
<text x="73.1" y="58.8" transform="rotate(-90 73.1 58.8)">LCD5</text>
<text x="75.6" y="58.8" transform="rotate(-90 75.6 58.8)">LCD6</text>
<text x="78.2" y="58.8" transform="rotate(-90 78.2 58.8)">LCD7</text>
<text x="110.2" y="55.3">T_FIL1</text>
<text x="139.8" y="54.2">1</text>
<text x="171.1" y="58.3" transform="rotate(-90 171.1 58.3)">1</text>
<text x="201.5" y="58.3" transform="rotate(-90 201.5 58.3)">1</text>
<text x="232" y="58.3" transform="rotate(-90 232 58.3)">1</text>
<text x="50.2" y="61.8" transform="rotate(-90 50.2 61.8)">LCD_RS</text>
<text x="52.8" y="62.4" transform="rotate(-90 52.8 62.4)">LCD_RW</text>
<text x="55.3" y="61.8" transform="rotate(-90 55.3 61.8)">LCD_EN</text>
<text x="21.5" y="70.3">1k</text>
<text x="57.9" y="70.6">LCD_BL</text>
<text x="94.2" y="67.8">BC817-16</text>
<text x="201.5" y="69.8" transform="rotate(-90 201.5 69.8)">2</text>
<text x="215.9" y="69.3">SW3</text>
<text x="72.2" y="74.3">470R</text>
<text x="201.5" y="83.7" transform="rotate(-90 201.5 83.7)">1</text>
<text x="211" y="79.2">100nF</text>
<text x="90.2" y="88.3">+3V</text>
<text x="179.1" y="96">+3V</text>
<text x="37.9" y="99.6">470R</text>
<text x="37.9" y="102.2">470R</text>
<text x="37.9" y="104.7">470R</text>
<text x="37.9" y="107.2">470R</text>
<text x="120.5" y="105.7">Encoder</text>
<text x="37.9" y="109.8">470R</text>
<text x="37.9" y="112.3">470R</text>
<text x="51.9" y="113.5">Display 7 Seg 0.56&quot; CC</text>
<text x="95.2" y="108.4">10k</text>
<text x="107.9" y="108.4">10k</text>
<text x="130.7" y="108.4">10k</text>
<text x="8.2" y="117.6">SEG_A</text>
<text x="37.9" y="114.9">470R</text>
<text x="47" y="116.5">A1</text>
<text x="47" y="119">B1</text>
<text x="115.7" y="115.2">5</text>
<text x="132.1" y="115.2">4</text>
<text x="184.1" y="116">10k</text>
<text x="196.8" y="116">10k</text>
<text x="209.5" y="116">10k</text>
<text x="222.2" y="116">10k</text>
<text x="234.9" y="116">10k</text>
<text x="8" y="122.6">SEG_C</text>
<text x="8" y="125.2">SEG_D</text>
<text x="8.2" y="120.1">SEG_B</text>
<text x="46.9" y="121.5">C1</text>
<text x="46.9" y="124.1">D1</text>
<text x="123.8" y="124.3" transform="rotate(-90 123.8 124.3)">3</text>
<text x="126.4" y="124.3" transform="rotate(-90 126.4 124.3)">2</text>
<text x="128.9" y="124.3" transform="rotate(-90 128.9 124.3)">1</text>
<text x="173.1" y="121.4">SW1</text>
<text x="185.8" y="121.4">SW2</text>
<text x="198.5" y="121.4">SW3</text>
<text x="211.2" y="121.4">SW4</text>
<text x="223.9" y="121.4">SW5</text>
<text x="8.2" y="127.7">SEG_E</text>
<text x="8.3" y="130.3">SEG_F</text>
<text x="46.8" y="129.2">G1</text>
<text x="47" y="126.6">E1</text>
<text x="47.1" y="131.7">F1</text>
<text x="8" y="132.8">SEG_G</text>
<text x="95.2" y="136.3">1k</text>
<text x="107.9" y="136.3">10k</text>
<text x="130.7" y="136.3">10k</text>
<text x="184.1" y="133.8">1k</text>
<text x="196.8" y="133.8">1k</text>
<text x="209.5" y="133.8">1k</text>
<text x="222.2" y="133.8">1k</text>
<text x="234.9" y="133.8">1k</text>
<text x="46.8" y="147.9">1k</text>
<text x="66.9" y="145.1" transform="rotate(-90 66.9 145.1)">CA2</text>
<text x="81.5" y="146.8">TEC_ENC</text>
<text x="94.5" y="146.8">ENC_B</text>
<text x="133.9" y="146.8">ENC_A</text>
<text x="173.7" y="144.2">TEC1</text>
<text x="186.4" y="144.2">TEC2</text>
<text x="199.1" y="144.2">TEC3</text>
<text x="211.8" y="144.2">TEC4</text>
<text x="224.5" y="144.2">TEC5</text>
<text x="24.4" y="153.1">SEG_EN</text>
<text x="68.8" y="152.8">BC817-16</text>
<text x="109.4" y="154.1">100nF</text>
<text x="131" y="154.1">100nF</text>
</g>
</svg>
